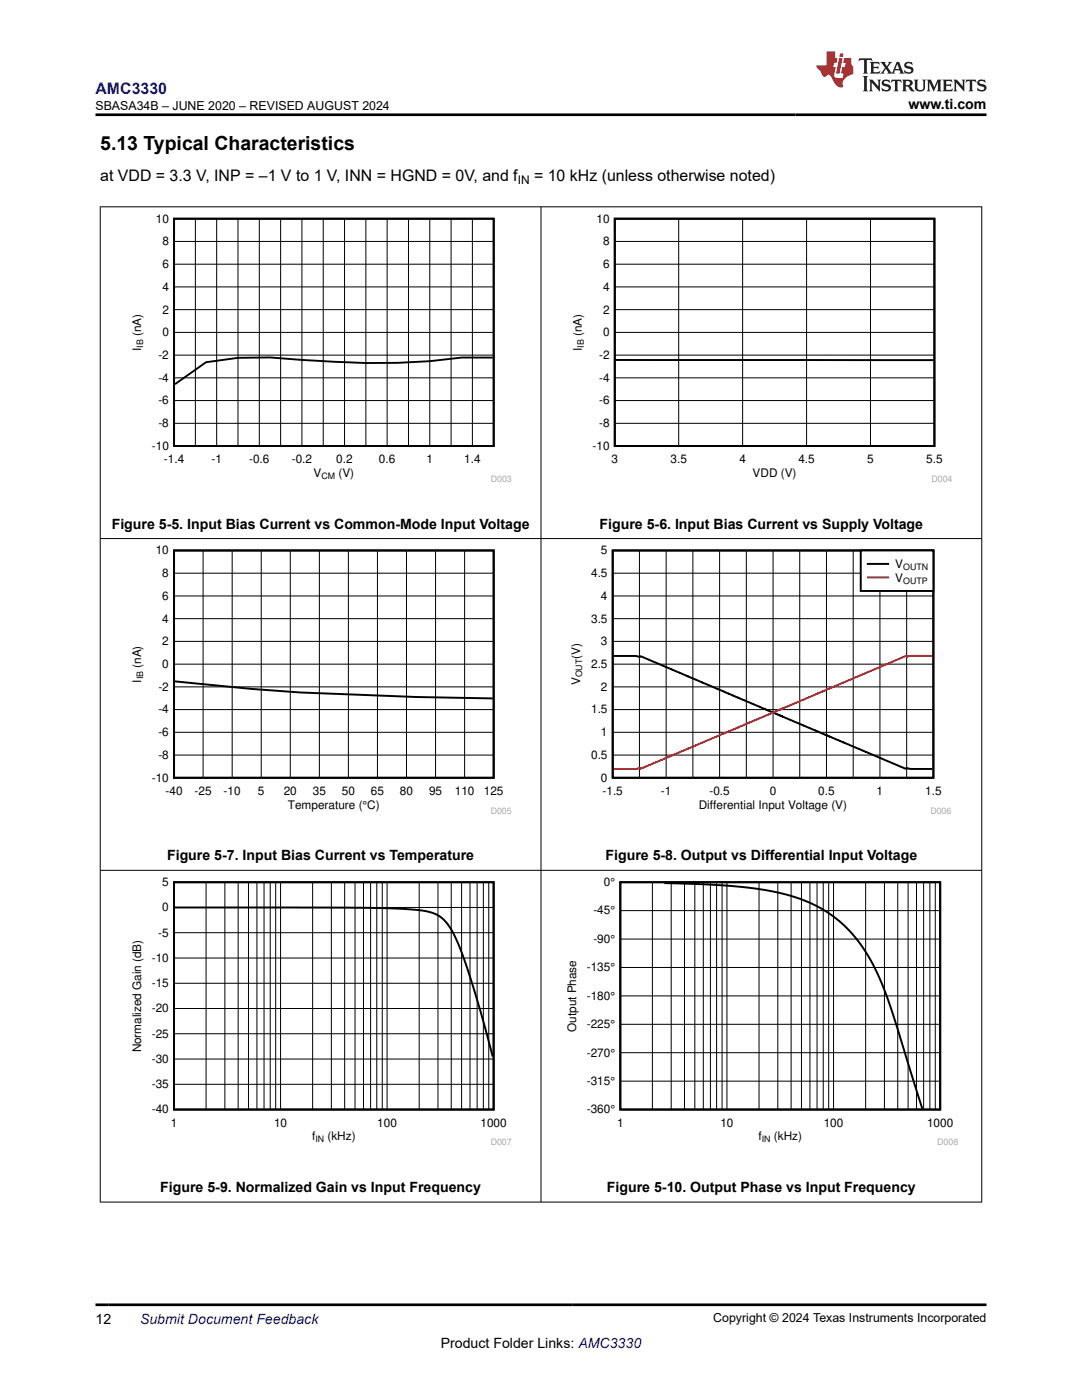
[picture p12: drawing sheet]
<svg xmlns="http://www.w3.org/2000/svg" width="216mm" height="279mm" viewBox="0 0 216 279" stroke-linecap="round" stroke-linejoin="round" font-family="sans-serif">
<path d="M34.7 43.6h63.8v45.4h-63.8zM98.3 71.4h-6.2a128.3 128.3 0 0 1-25.5 .8l-12.7-.9-6.4 .1-6.4 .9-6.2 4.4" fill="none" stroke="#000" stroke-width=".38"/>
<g fill="none" stroke="#000" stroke-width=".2">
<path d="M34.7 57.3h63.8M34.7 52.7h63.8M34.7 48.2h63.8M39 43.6v45.4M43.2 43.6v45.4M47.5 43.6v45.4M51.7 43.6v45.4M56 43.6v45.4M60.2 43.6v45.4M64.5 43.6v45.4M68.7 43.6v45.4M73 43.6v45.4"/>
<path d="M77.2 43.6v45.4M81.5 43.6v45.4M85.8 43.6v45.4M90 43.6v45.4M94.3 43.6v45.4M122.7 57.3h63.8M122.7 52.7h63.8M122.7 48.2h63.8M135.4 43.6v45.4M148.2 43.6v45.4M160.9 43.6v45.4M173.7 43.6v45.4"/>
<path d="M34.7 79.9h63.8M34.7 75.4h63.8M34.7 70.9h63.8M34.7 66.3h63.8M34.7 61.8h63.8M122.7 75.4h63.8M122.7 70.9h63.8M122.7 66.3h63.8M122.7 61.8h63.8M122.7 79.9h63.8M34.7 84.5h63.8M122.7 84.5h63.8"/>
<path d="M34.7 118.9h63.8M34.7 114.4h63.8M40.5 109.9v45.3M46.3 109.9v45.3M52.1 109.9v45.3M57.9 109.9v45.3M63.7 109.9v45.3M69.5 109.9v45.3M75.3 109.9v45.3M81.1 109.9v45.3M86.9 109.9v45.3M92.7 109.9v45.3"/>
<path d="M122.3 118.9h64M122.3 114.4h64M127.6 109.9v45.3M132.9 109.9v45.3M138.3 109.9v45.3M143.6 109.9v45.3M148.9 109.9v45.3M154.3 109.9v45.3M159.6 109.9v45.3M164.9 109.9v45.3M170.2 109.9v45.3M175.6 109.9v45.3"/>
<path d="M180.9 109.9v45.3M34.7 137.1h63.8M34.7 132.5h63.8M34.7 128h63.8M34.7 123.5h63.8M122.3 137.1h64M122.3 132.5h64M122.3 128h64M122.3 123.5h64M34.7 150.7h63.8M34.7 146.1h63.8M34.7 141.6h63.8"/>
<path d="M122.3 150.7h64M122.3 146.1h64M122.3 141.6h64"/>
</g>
<path d="M122.7 43.6h63.8v45.4h-63.8zM122.9 71.8l63.4 .1M34.7 109.9h63.8v45.3h-63.8zM122.3 109.9h63.9v45.3h-63.9zM34.9 136l15.3 1.5 9.7 .7 23.1 .9 15.3 .3M122.4 130.9l4.9 .1a.31 .31 0 0 0 .5 0l52.8 22.4 .4-.1 .7 .2h4.4" fill="none" stroke="#000" stroke-width=".39"/>
<path d="M186.1 130.9h-4.4l-.7 .2-.4-.1-52.8 22.4a.32 .32 0 0 0-.5 0l-4.9 .1" fill="none" stroke="#f00" stroke-width=".39"/>
<path d="M171.8 109.9h14.4v8h-14.4z" fill-rule="evenodd" fill="#fff"/>
<path d="M171.7 109.9h14.5v8h-14.5zM173.2 112.5h4M34.7 176.1h63.8v45.3h-63.8zM123.8 176.1h63.8v45.3h-63.8zM132.6 176.2l7.1 .2 6.2 .4 5 .6 4.5 .8 3.3 .9 3.4 1.3 2.8 1.5 2.7 2 2.3 2.2 2 2.6 1.8 2.9 1.8 3.6 2.5 6.6 6 19.4M34.9 181.1h30.8l12.1 .2 6.2 .4 1.6 .3 1.3 .4 1.6 1.1 1 1.2 1.1 1.8 1.3 3.1 3 9 3.4 12.3" fill="none" stroke="#000" stroke-width=".39"/>
<path d="M173.2 115.2h4" fill="none" stroke="#f00" stroke-width=".39"/>
<g fill="none" stroke="#000" stroke-width=".2">
<path d="M19.9 41.3h176.1M20 41.2v198.8M107.9 41.2v198.8M195.9 41.2v198.8M19.9 107.5h176.1M19.9 173.7h176.1M41.1 176.1v45.3M44.9 176.1v45.3M47.5 176.1v45.3M49.6 176.1v45.3M51.3 176.1v45.3M52.7 176.1v45.3"/>
<path d="M53.9 176.1v45.3M55 176.1v45.3M56 176.1v45.3M62.4 176.1v45.3M66.1 176.1v45.3M68.8 176.1v45.3M70.8 176.1v45.3M72.5 176.1v45.3M73.9 176.1v45.3M75.2 176.1v45.3M76.3 176.1v45.3M77.2 176.1v45.3"/>
<path d="M83.6 176.1v45.3M87.4 176.1v45.3M90 176.1v45.3M92.1 176.1v45.3M93.8 176.1v45.3M95.2 176.1v45.3M96.4 176.1v45.3M97.5 176.1v45.3M130.2 176.1v45.3M133.9 176.1v45.3M136.6 176.1v45.3M138.6 176.1v45.3"/>
<path d="M140.3 176.1v45.3M141.8 176.1v45.3M143 176.1v45.3M144.1 176.1v45.3M145.1 176.1v45.3M151.5 176.1v45.3M155.2 176.1v45.3M157.9 176.1v45.3M159.9 176.1v45.3M161.6 176.1v45.3M163 176.1v45.3M164.3 176.1v45.3"/>
<path d="M165.4 176.1v45.3M166.3 176.1v45.3M172.7 176.1v45.3M176.5 176.1v45.3M179.1 176.1v45.3M181.2 176.1v45.3M182.9 176.1v45.3M184.3 176.1v45.3M185.5 176.1v45.3M186.6 176.1v45.3M34.7 196.2h63.8M34.7 191.2h63.8"/>
<path d="M34.7 186.1h63.8M34.7 181.1h63.8M123.8 198.8h63.8M123.8 193.1h63.8M123.8 187.4h63.8M123.8 181.7h63.8M34.7 216.4h63.8M34.7 211.4h63.8M34.7 206.3h63.8M34.7 201.3h63.8M123.8 215.8h63.8M123.8 210.1h63.8"/>
<path d="M123.8 204.4h63.8M19.9 239.9h176.1"/>
</g>
<path d="M171.5 11.6l-.2 .6 .5-.2h.6v.1v2.2l-.2 .4h1l-.2-.4v-2.2v-.1h.5l.6 .2-.2-.6zM173.6 12.4l.2 .3v1.6l-.2 .4h1.9l.1-.6a1.08 1.08 0 0 1-1.3 .2v-.7h.6l.4 .2v-.7l-.4 .2h-.6v-.5l.2-.2a1 1 0 0 1 1 .3l-.1-.5zM175.7 12.4l.9 1.1-1 1.2h.9l-.2-.2 .5-.8 .4 .8-.2 .2h1.6l-.2-.2 .2-.5h.9l.1 .5-.1 .2h.9l-.2-.4-.8-1.9h-.5l-.9 2.1-.9-1.1 .9-1h-.8l.2 .2-.4 .6-.4-.6 .2-.2zM179 12.8l.4 1h-.7zM180.7 12.5a.65 .65 0 0 0-.2 .7 .65 .65 0 0 0 .6 .5l.6 .1 .1 .3a.79 .79 0 0 1-.7 .4 .79 .79 0 0 1-.7-.5l.1 .7 .2-.1a.93 .93 0 0 0 1.1 0 .93 .93 0 0 0 .4-.9 1.46 1.46 0 0 0-1.2-.6l-.1-.3a1.09 1.09 0 0 1 1.2 .2l-.2-.6-.1 .1-.5-.2zM172.2 15.2l.2 .4v2.2l-.2 .4h1l-.2-.4v-2.2l.2-.4zM173.4 15.9l.2 .4v1.5l-.2 .4h.8l-.3-.4 .1-1.3 1.6 1.8v-2l.2-.4h-.7l.1 .2 .1 1.1-1.2-1.3zM176.2 16a.65 .65 0 0 0-.2 .8 .65 .65 0 0 0 .6 .4l.6 .2 .1 .2a.79 .79 0 0 1-.7 .4 .79 .79 0 0 1-.7-.5l.1 .7 .2-.1a.93 .93 0 0 0 1.1 .1 .93 .93 0 0 0 .4-1 1.46 1.46 0 0 0-1.2-.5l-.1-.4a1.09 1.09 0 0 1 1.2 .2l-.1-.6-.2 .1-.5-.1zM177.9 15.9l-.1 .6a.63 .63 0 0 1 .8-.3v1.6l-.3 .4h1l-.2-.4v-1.6a.66 .66 0 0 1 .8 .3l-.1-.6zM180 15.9l.2 .4v1.5l-.2 .4h1l-.2-.2-.1-.7h.5l.1 .2a.79 .79 0 0 0 1.2 .6l-1-.9a.61 .61 0 0 0 .6-.6 .61 .61 0 0 0-.5-.7zM180.8 16.2h.1a.47 .47 0 0 1 .5 .1 .47 .47 0 0 1 .1 .5l-.1 .1-.7 .1zM182.3 15.9l.2 .2a2.27 2.27 0 0 0 .4 2 1.04 1.04 0 0 0 1.7-.7v-1.3l.2-.2h-.8l.2 .4v1.1a.6 .6 0 0 1-.6 .6 .6 .6 0 0 1-.6-.6v-1.1l.3-.4zM184.9 15.9l.2 .4v1.5l-.2 .4h.8l-.3-.4v-1.4l.9 1.9 .9-1.9v1.4l-.3 .4h1l-.2-.4v-1.5l.2-.4h-.8l-.7 1.5-.6-1.5zM188.1 15.9l.2 .4v1.5l-.2 .4h1.9l.1-.6a1.09 1.09 0 0 1-1.3 .2v-.7h.6l.4 .2v-.6l-.4 .2h-.6v-.6l.2-.1a1.01 1.01 0 0 1 1 .3l-.1-.6zM190.2 15.9l.3 .4v1.5l-.3 .4h.8l-.2-.4v-1.3l1.6 1.8v-2l.2-.4h-.7l.2 .2v1.1l-1.2-1.3zM192.8 15.9l-.1 .6a.63 .63 0 0 1 .8-.3v1.6l-.3 .4h1l-.2-.4v-1.6a.66 .66 0 0 1 .8 .3l-.1-.6zM195.2 16a.65 .65 0 0 0-.2 .8 .65 .65 0 0 0 .6 .4l.6 .2 .2 .2a.79 .79 0 0 1-.7 .4 .79 .79 0 0 1-.7-.5l.1 .7 .2-.1a.93 .93 0 0 0 1 .1 .93 .93 0 0 0 .5-1 1.46 1.46 0 0 0-1.3-.5v-.4a1.09 1.09 0 0 1 1.2 .2l-.2-.6-.2 .1-.5-.1z" fill="#231f20"/>
<path d="M164.9 10.3v2.7h-2l.1 .4 .8 1a.95 .95 0 0 0 1 .9 .59 .59 0 0 1 .5-.4 .59 .59 0 0 1 .5 .3l.4 .8a1.59 1.59 0 0 0 2.1 1.4 1.61 1.61 0 0 1 1-2.3l1-.3-.1-1.5a1.59 1.59 0 0 1-.3-1.7h-1.5l-.2 .9h.6l-.2 .9h-.5l-.2 .9v.3l.4 .1-.1 .9h-.7a.73 .73 0 0 1-1-.7l.3-1.5h-.5l.1-.9h.5l.2-.9h-.5v-1.3zM167.4 11.6l-.6 3.1h.7l.6-3.1zM167.6 10.7l-.1 .6h.7l.1-.6z" fill="#ed1c24"/>
<path d="M19 22.9h177.8M19 260.4h177.8" fill="none" stroke="#000" stroke-width=".53"/>
<text font-size="3.9" x="20" y="29.9">5.13 Typical Characteristics</text>
<text font-size="3.2" fill="#00f" x="19" y="18.7">AMC3330</text>
<g font-size="3.2">
<text x="20" y="36.1">at VDD = 3.3 V, INP = –1 V to 1 V, INN = HGND = 0V, and f</text>
<text x="106.6" y="36.1">= 10 kHz (unless otherwise noted)</text>
</g>
<g font-size="2.8">
<text x="181.3" y="21.8">www.ti.com</text>
<text x="22.3" y="105.5">Figure 5-5. Input Bias Current vs Common-Mode Input Voltage</text>
<text x="119.6" y="105.5">Figure 5-6. Input Bias Current vs Supply Voltage</text>
<text x="33.3" y="171.7">Figure 5-7. Input Bias Current vs Temperature</text>
<text x="120.8" y="171.7">Figure 5-8. Output vs Differential Input Voltage</text>
<text x="32" y="237.9">Figure 5-9. Normalized Gain vs Input Frequency</text>
<text x="121.1" y="237.9">Figure 5-10. Output Phase vs Input Frequency</text>
<text x="19" y="264.2">12</text>
<text x="87.9" y="269">Product Folder Links: AMC3330</text>
</g>
<text font-size="2.8" fill="#00f" x="27.9" y="264.2">Submit Document Feedback</text>
<g font-size="2.5">
<text x="19" y="21.9">SBASA34B – JUNE 2020 – REVISED AUGUST 2024</text>
<text x="142.3" y="263.9">Copyright © 2024 Texas Instruments Incorporated</text>
</g>
<g font-size="2.4">
<text x="103.3" y="36.7">IN</text>
<text x="31.1" y="44.4">10</text>
<text x="119" y="44.4">10</text>
<text x="32.4" y="53.5">6</text>
<text x="32.4" y="49">8</text>
<text x="120.3" y="53.5">6</text>
<text x="120.3" y="49">8</text>
<text x="32.4" y="58">4</text>
<text x="120.3" y="58">4</text>
<text x="32.4" y="62.6">2</text>
<text x="120.3" y="62.6">2</text>
<text x="28.2" y="70" transform="rotate(-90 28.2 70)">I</text>
<text x="28.2" y="67.1" transform="rotate(-90 28.2 67.1)">(nA)</text>
<text x="31.6" y="71.6">-2</text>
<text x="32.4" y="67.1">0</text>
<text x="116.1" y="70" transform="rotate(-90 116.1 70)">I</text>
<text x="116.1" y="67.1" transform="rotate(-90 116.1 67.1)">(nA)</text>
<text x="119.5" y="71.6">-2</text>
<text x="120.3" y="67.1">0</text>
<text x="31.6" y="76.2">-4</text>
<text x="119.5" y="76.2">-4</text>
<text x="31.6" y="80.7">-6</text>
<text x="119.5" y="80.7">-6</text>
<text x="30.3" y="89.8">-10</text>
<text x="31.6" y="85.3">-8</text>
<text x="118.2" y="89.8">-10</text>
<text x="119.5" y="85.3">-8</text>
<text x="32.7" y="92.5">-1.4</text>
<text x="42.2" y="92.5">-1</text>
<text x="49.7" y="92.5">-0.6</text>
<text x="58.2" y="92.5">-0.2</text>
<text x="62.6" y="95.2">V</text>
<text x="67.1" y="92.5">0.2</text>
<text x="67.5" y="95.2">(V)</text>
<text x="75.6" y="92.5">0.6</text>
<text x="85.1" y="92.5">1</text>
<text x="92.6" y="92.5">1.4</text>
<text x="122" y="92.5">3</text>
<text x="133.8" y="92.5">3.5</text>
<text x="147.5" y="92.5">4</text>
<text x="150.2" y="95.2">VDD (V)</text>
<text x="159.3" y="92.5">4.5</text>
<text x="173" y="92.5">5</text>
<text x="184.8" y="92.5">5.5</text>
<text x="31.1" y="110.6">10</text>
<text x="119.9" y="110.6">5</text>
<text x="178.7" y="113.4">V</text>
<text x="32.4" y="119.7">6</text>
<text x="32.4" y="115.2">8</text>
<text x="118" y="115.2">4.5</text>
<text x="119.9" y="119.7">4</text>
<text x="178.7" y="116.1">V</text>
<text x="32.4" y="124.2">4</text>
<text x="118" y="124.2">3.5</text>
<text x="32.4" y="128.8">2</text>
<text x="115.8" y="131.5" transform="rotate(-90 115.8 131.5)">(V)</text>
<text x="119.9" y="128.8">3</text>
<text x="28.2" y="136.2" transform="rotate(-90 28.2 136.2)">I</text>
<text x="28.2" y="133.3" transform="rotate(-90 28.2 133.3)">(nA)</text>
<text x="31.6" y="137.9">-2</text>
<text x="32.4" y="133.3">0</text>
<text x="115.8" y="136.7" transform="rotate(-90 115.8 136.7)">V</text>
<text x="118" y="133.3">2.5</text>
<text x="119.9" y="137.9">2</text>
<text x="31.6" y="142.4">-4</text>
<text x="118" y="142.4">1.5</text>
<text x="31.6" y="146.9">-6</text>
<text x="119.9" y="146.9">1</text>
<text x="30.3" y="156">-10</text>
<text x="31.6" y="151.5">-8</text>
<text x="118" y="151.5">0.5</text>
<text x="119.9" y="156">0</text>
<text x="33" y="158.7">-40</text>
<text x="38.8" y="158.7">-25</text>
<text x="44.6" y="158.7">-10</text>
<text x="51.5" y="158.7">5</text>
<text x="56.6" y="158.7">20</text>
<text x="57.4" y="161.4">Temperature (°C)</text>
<text x="62.4" y="158.7">35</text>
<text x="68.2" y="158.7">50</text>
<text x="74" y="158.7">65</text>
<text x="79.8" y="158.7">80</text>
<text x="85.6" y="158.7">95</text>
<text x="90.7" y="158.7">110</text>
<text x="96.5" y="158.7">125</text>
<text x="120.2" y="158.7">-1.5</text>
<text x="131.9" y="158.7">-1</text>
<text x="139.4" y="161.4">Differential Input Voltage (V)</text>
<text x="141.6" y="158.7">-0.5</text>
<text x="153.6" y="158.7">0</text>
<text x="163.3" y="158.7">0.5</text>
<text x="174.9" y="158.7">1</text>
<text x="184.6" y="158.7">1.5</text>
<text x="32.4" y="176.8">5</text>
<text x="120.5" y="176.8">0°</text>
<text x="32.4" y="181.9">0</text>
<text x="118.4" y="182.5">-45°</text>
<text x="30.3" y="192">-10</text>
<text x="31.6" y="186.9">-5</text>
<text x="118.4" y="188.2">-90°</text>
<text x="30.3" y="197">-15</text>
<text x="117.1" y="193.8">-135°</text>
<text x="30.3" y="202">-20</text>
<text x="117.1" y="199.5">-180°</text>
<text x="30.3" y="207.1">-25</text>
<text x="115" y="205.9" transform="rotate(-90 115 205.9)">Output Phase</text>
<text x="117.1" y="205.2">-225°</text>
<text x="28.1" y="210" transform="rotate(-90 28.1 210)">Normalized Gain (dB)</text>
<text x="30.3" y="212.1">-30</text>
<text x="117.1" y="210.9">-270°</text>
<text x="30.3" y="217.2">-35</text>
<text x="117.1" y="216.5">-315°</text>
<text x="30.3" y="222.2">-40</text>
<text x="34.1" y="224.9">1</text>
<text x="54.7" y="224.9">10</text>
<text x="62.3" y="227.6">f</text>
<text x="65.3" y="227.6">(kHz)</text>
<text x="75.3" y="224.9">100</text>
<text x="95.9" y="224.9">1000</text>
<text x="117.1" y="222.2">-360°</text>
<text x="123.1" y="224.9">1</text>
<text x="143.7" y="224.9">10</text>
<text x="151.3" y="227.6">f</text>
<text x="154.4" y="227.6">(kHz)</text>
<text x="164.4" y="224.9">100</text>
<text x="185" y="224.9">1000</text>
</g>
<g font-size="1.8">
<text x="28.6" y="69.4" transform="rotate(-90 28.6 69.4)">IB</text>
<text x="116.5" y="69.4" transform="rotate(-90 116.5 69.4)">IB</text>
<text x="64.1" y="95.6">CM</text>
<text x="180.2" y="113.8">OUTN</text>
<text x="180.2" y="116.5">OUTP</text>
<text x="28.6" y="135.6" transform="rotate(-90 28.6 135.6)">IB</text>
<text x="116.2" y="135.2" transform="rotate(-90 116.2 135.2)">OUT</text>
<text x="62.9" y="228">IN</text>
<text x="152" y="228">IN</text>
</g>
<g font-size="1.8" fill="#a8a8a8">
<text x="97.9" y="96.2">D003</text>
<text x="185.9" y="96.2">D004</text>
<text x="97.9" y="162.4">D005</text>
<text x="185.7" y="162.4">D006</text>
<text x="97.9" y="228.6">D007</text>
<text x="187" y="228.6">D008</text>
</g>
</svg>
